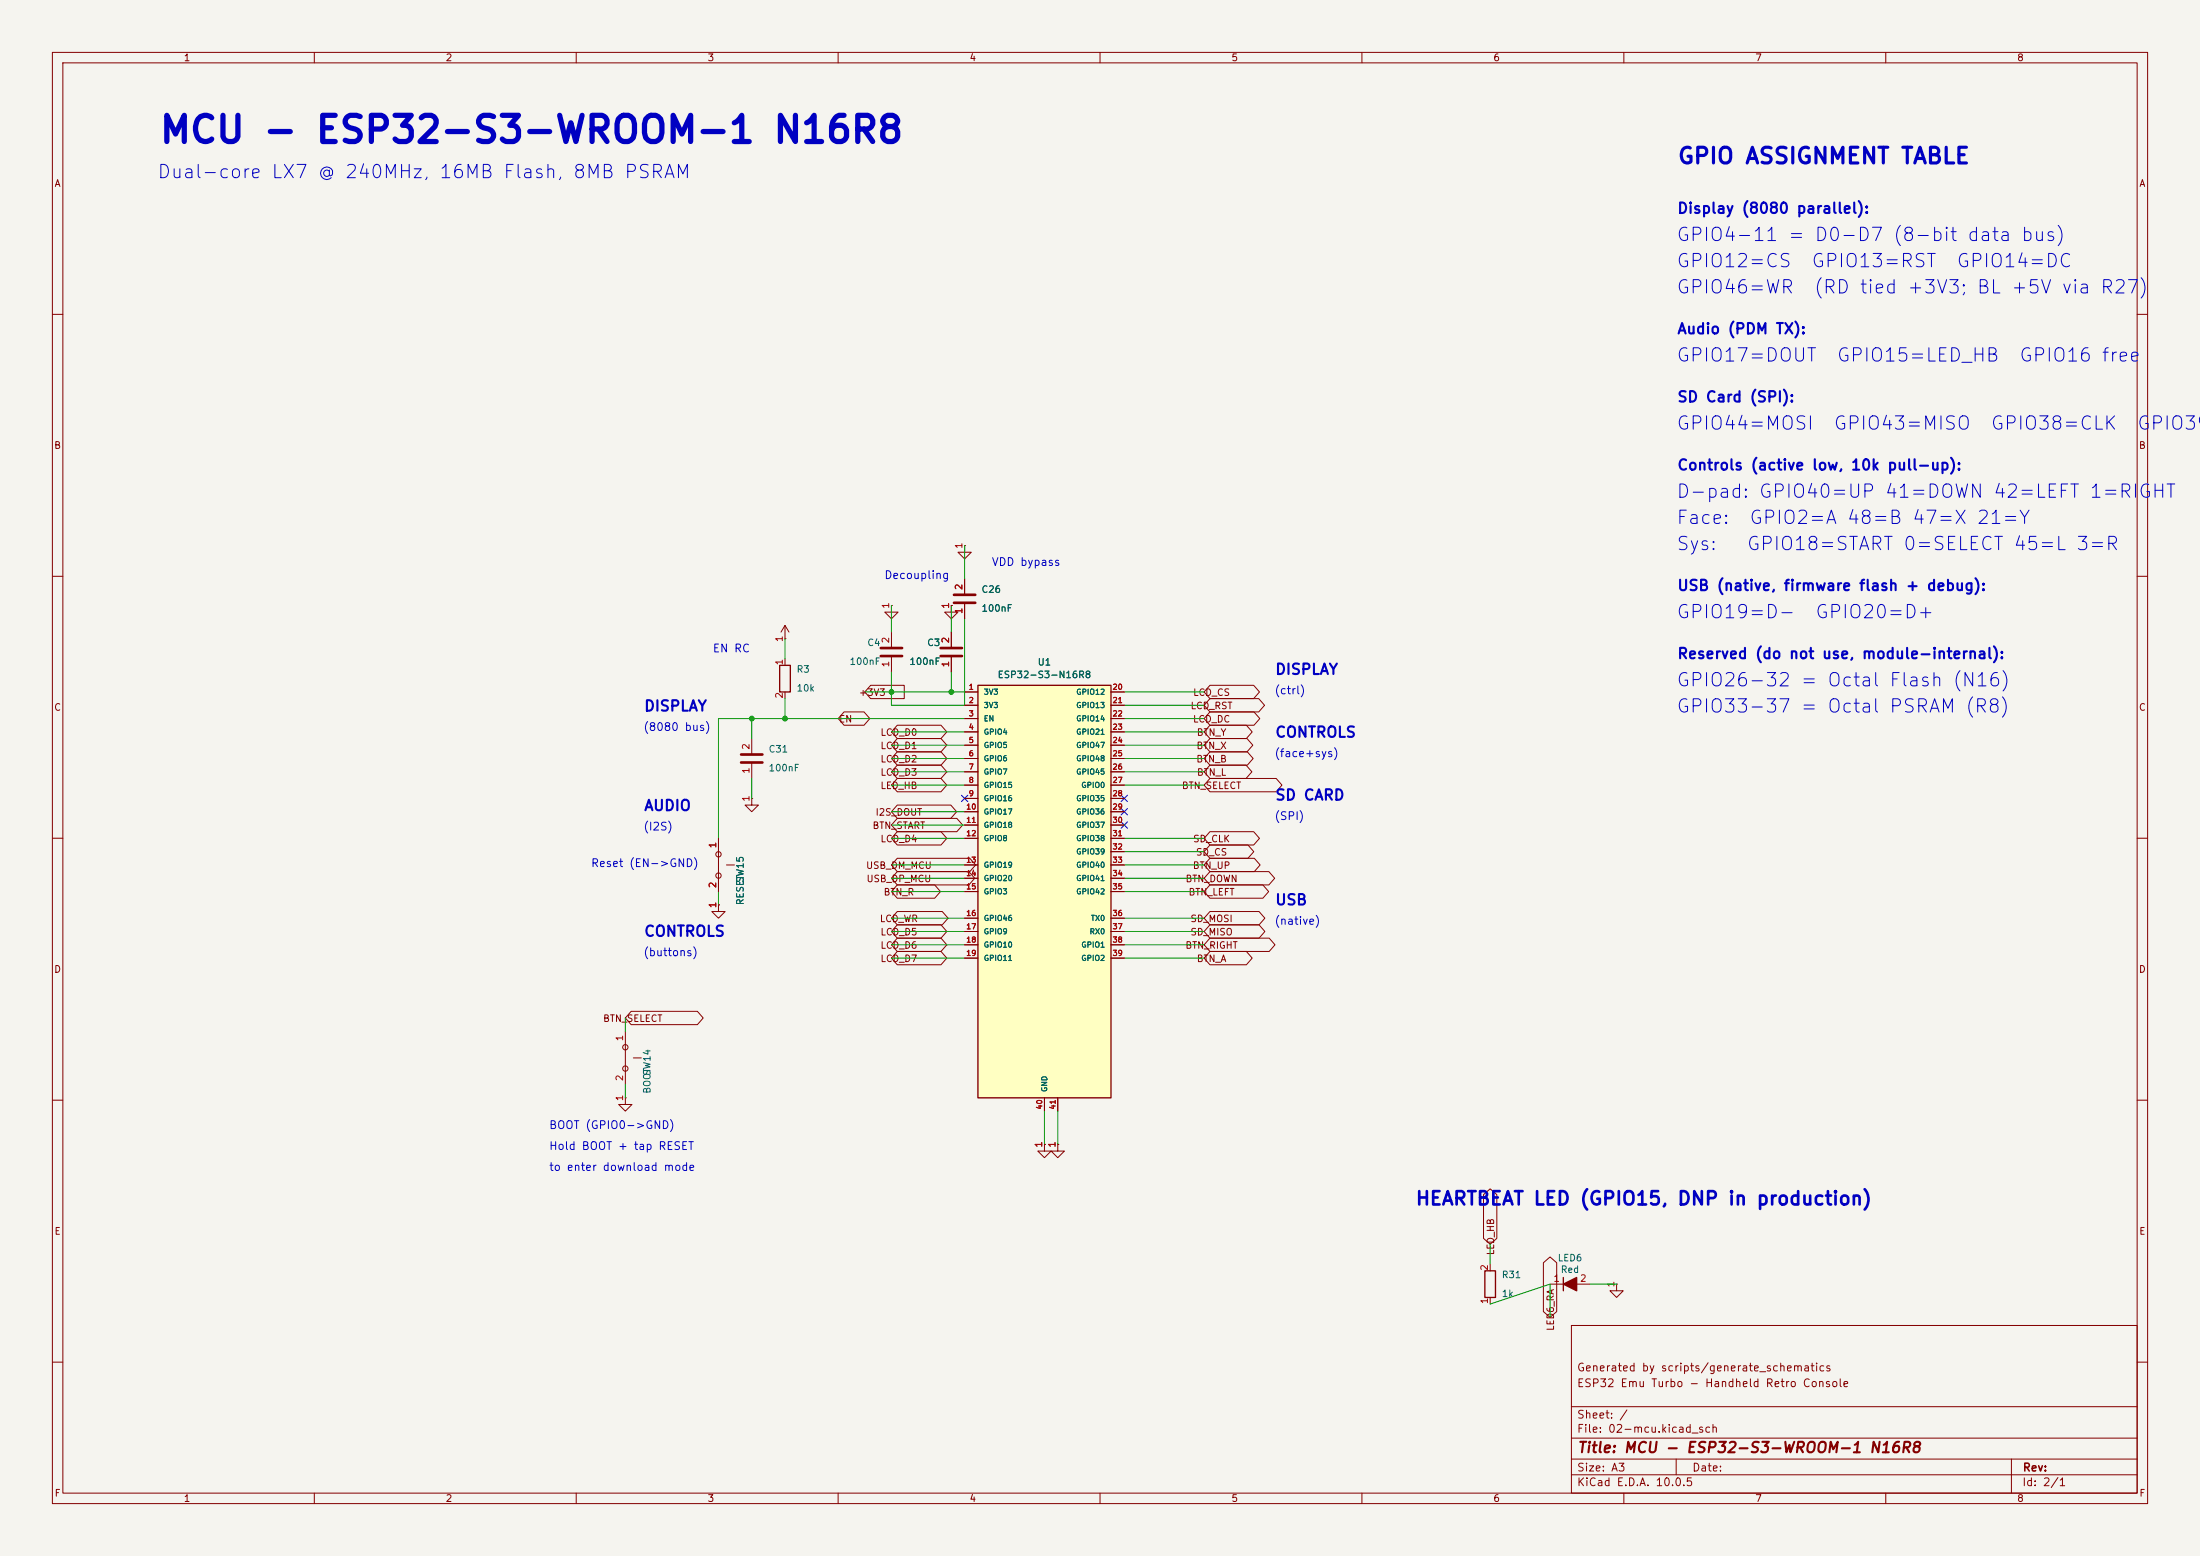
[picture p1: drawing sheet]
<svg xmlns="http://www.w3.org/2000/svg" width="420mm" height="297mm" viewBox="0 0 420 297" stroke-linecap="round" stroke-linejoin="round" font-family="sans-serif">
<path d="M0 0h420v297h-420z" fill="#f5f4ef" stroke="#f5f4ef" stroke-width=".19"/>
<g fill="none" stroke="#840000" stroke-width=".19">
<path d="M10 10h400v277h-400zM12 12h396v273h-396zM60 10v2M110 10v2M160 10v2M210 10v2M260 10v2M310 10v2M360 10v2M10 60h2M408 60h2M10 110h2"/>
<path d="M408 110h2M181.6 120.7v3M181.6 125.2v3.1M10 160h2M408 160h2M10 210h2M408 210h2M300 253h108v32h-108zM10 260h2M300 278.5h108M300 274.5h108M300 268.5h108"/>
<path d="M320 278.5v3M384 278.5v6.5M408 260h2M60 285v2M110 285v2M160 285v2M210 285v2M260 285v2M300 281.5h108M310 285v2M360 285v2"/>
</g>
<path d="M179.6 125.2h4M179.6 123.7h4" fill="none" stroke="#840000" stroke-width=".51"/>
<path d="M186.7 130.8h25.4v78.8h-25.4z" fill="#ffffc2"/>
<path d="M148.8 127h2.1v5.1h-2.1zM186.7 130.8h25.4v78.8h-25.4zM283.5 242.6h2v5h-2zM298.4 243.8v2.6" fill="none" stroke="#840000" stroke-width=".25"/>
<g fill="none" stroke="#840000" stroke-width=".19">
<path d="M149.9 119.4l-.8 1.3M149.9 119.4l.7 1.3M149.9 119.4v2.5M170.2 115.6v1.2h1.2l-1.2 1.3-1.3-1.3h1.3M170.2 115.6h.1M181.6 115.6v1.2h1.3l-1.3 1.3-1.3-1.3h1.3M181.6 115.6h.1M184.1 104.1v1.3h1.3l-1.3 1.3-1.2-1.3h1.2M184.1 104.1h.1M184.1 110.5v3M184.1 115.1v3M149.9 121.9h.1"/>
<path d="M149.9 125.7v1.3M149.9 132.1v1.3M161.1 135.9h3.8l1.2 1.3-1.2 1.2h-3.8l-1.1-1.2zM166.2 130.8h6.4v2.6h-6.4l-1.1-1.3zM170.2 120.7v3M170.2 125.2v3.1M171.3 138.4h8.3l1.2 1.3-1.2 1.3h-8.3l-1.1-1.3zM181.6 120.7v3M181.6 125.2v3.1M184.1 132.1h2.6M184.1 134.6h2.6M184.1 137.2h2.6"/>
<path d="M184.1 139.7h2.6M212.1 132.1h2.5M212.1 134.6h2.5M212.1 137.2h2.5M212.1 139.7h2.5M231 133.3h9.3l1.1 1.3-1.1 1.3h-9.3l-1.1-1.3zM231 138.4h6.9l1.2 1.3-1.2 1.3h-6.9l-1.1-1.3zM231 130.8h8.3l1.1 1.3-1.1 1.3h-8.3l-1.1-1.3zM231 135.9h8.4l1.1 1.3-1.1 1.2h-8.4l-1.1-1.2zM143.5 152.4v1.3h1.3l-1.3 1.2-1.3-1.2h1.3M143.5 152.4h.1M143.5 141v3"/>
<path d="M143.5 145.5v3.1M171.3 158.7h8.3l1.2 1.3-1.2 1.3h-8.3l-1.1-1.3zM171.3 156.2h11.4l1.1 1.3-1.1 1.3h-11.4l-1.1-1.3zM171.3 153.7h10.2l1.1 1.2-1.1 1.3h-10.2l-1.1-1.3zM171.3 148.6h8.3l1.2 1.3-1.2 1.2h-8.3l-1.1-1.2zM171.3 146h8.3l1.2 1.3-1.2 1.3h-8.3l-1.1-1.3zM171.3 141h8.3l1.2 1.2-1.2 1.3h-8.3l-1.1-1.3zM171.3 143.5h8.3l1.2 1.3-1.2 1.3h-8.3l-1.1-1.3zM184.1 142.2h2.6M184.1 144.8h2.6M184.1 147.3h2.6M184.1 149.9h2.6"/>
<path d="M184.1 152.4h2.6M184.1 154.9h2.6M184.1 157.5h2.6M212.1 142.2h2.5M212.1 144.8h2.5M212.1 147.3h2.5M212.1 149.9h2.5M212.1 152.4h2.5M212.1 154.9h2.5M212.1 157.5h2.5M231 158.7h8.3l1.1 1.3-1.1 1.3h-8.3l-1.1-1.3zM231 148.6h12.6l1.1 1.3-1.1 1.2h-12.6l-1.1-1.2z"/>
<path d="M231 143.5h7.1l1.1 1.3-1.1 1.3h-7.1l-1.1-1.3zM231 146h6.9l1.1 1.3-1.1 1.3h-6.9l-1.1-1.3zM231 141h7.1l1.1 1.2-1.1 1.3h-7.1l-1.1-1.3zM137.2 172.7v1.3h1.2l-1.2 1.3-1.3-1.3h1.3M137.2 172.7h.1M137.2 160v10.2M138.7 165.1h1.5M171.3 163.8h13.8l1.2 1.3-1.2 1.3h-13.8l-1.1-1.3zM171.3 168.9h7.1l1.1 1.3-1.1 1.3h-7.1l-1.1-1.3zM171.3 166.4h13.7l1.1 1.2-1.1 1.3h-13.7l-1.1-1.3zM171.3 179.1h8.3l1.2 1.2-1.2 1.3h-8.3l-1.1-1.3zM171.3 176.5h8.3l1.2 1.3-1.2 1.3h-8.3l-1.1-1.3z"/>
<path d="M171.3 174h8.6l1.1 1.3-1.1 1.2h-8.6l-1.1-1.2zM184.1 160h2.6M184.1 165.1h2.6M184.1 167.6h2.6M184.1 170.2h2.6M184.1 175.3h2.6M184.1 177.8h2.6M212.1 160h2.5M212.1 165.1h2.5M212.1 167.6h2.5M212.1 170.2h2.5M212.1 175.3h2.5"/>
<path d="M212.1 177.8h2.5M212.1 162.6h2.5M231 179.1h11.3l1.1 1.2-1.1 1.3h-11.3l-1.1-1.3zM231 161.3h7.2l1.2 1.3-1.2 1.2h-7.2l-1.1-1.2zM231 163.8h8.5l1.1 1.3-1.1 1.3h-8.5l-1.1-1.3zM231 166.4h11.2l1.1 1.2-1.1 1.3h-11.2l-1.1-1.3zM231 168.9h10.1l1.1 1.3-1.1 1.3h-10.1l-1.1-1.3zM231 174h9.4l1.1 1.3-1.1 1.2h-9.4l-1.1-1.2zM231 176.5h9.4l1.1 1.3-1.1 1.3h-9.4l-1.1-1.3zM119.4 196.9v10.1M120.5 193h12.6l1.1 1.3-1.1 1.3h-12.6l-1.1-1.3zM171.3 181.6h8.3l1.2 1.3-1.2 1.3h-8.3l-1.1-1.3z"/>
<path d="M184.1 180.3h2.6M184.1 182.9h2.6M212.1 180.3h2.5M212.1 182.9h2.5M231 181.6h6.9l1.2 1.3-1.2 1.3h-6.9l-1.1-1.3zM119.4 209.6v1.2h1.2l-1.2 1.3-1.3-1.3h1.3M119.4 209.6h.1M120.9 201.9h1.5M199.4 218.4v1.3h1.3l-1.3 1.3-1.3-1.3h1.3M199.4 218.4h.1M199.4 209.6v2.5M201.9 218.4v1.3h1.3l-1.3 1.3-1.2-1.3h1.2"/>
<path d="M201.9 218.4h.1M201.9 209.6v2.5M283.2 228l1.3-1.1 1.3 1.1v8.4l-1.3 1.1-1.3-1.1zM284.5 241.3v1.3M284.5 247.6v1.3M294.6 241l1.3-1.1 1.3 1.1v9.3l-1.3 1.2-1.3-1.2zM295.9 245.1h2.5M301 245.1h2.5M308.6 245.1v1.3h1.3l-1.3 1.2-1.3-1.2h1.3M308.6 245.1h.1"/>
<circle cx="137.2" cy="163.1" r=".51"/>
<circle cx="137.2" cy="167.1" r=".51"/>
<circle cx="119.4" cy="199.9" r=".51"/>
<circle cx="119.4" cy="204" r=".51"/>
</g>
<path d="M182.1 115.1h4.1M182.1 113.5h4.1M168.1 125.2h4.1M168.1 123.7h4.1M141.5 145.5h4M141.5 144h4" fill="none" stroke="#840000" stroke-width=".51"/>
<path d="M298.4 245.1l2.6-1.3v2.6z" fill="#840000" stroke="#840000" stroke-width=".25"/>
<g fill="none" stroke="#009600" stroke-width=".19">
<path d="M170.2 115.6v5.1M181.6 115.6v5.1M184.1 118.1v16.5h-13.9v-6.3M184.1 104.1v6.4M143.5 137.2v3.8M149.9 121.9v3.8M149.9 133.4v3.8M165.1 132.1h19M170.2 139.7h13.9M181.6 128.3v3.8M184.1 137.2h-46.9v22.8M214.6 134.6h15.3"/>
<path d="M214.6 137.2h15.3M214.6 139.7h15.3M214.6 132.1h15.3M143.5 148.6v3.8M170.2 142.2h13.9M170.2 144.8h13.9M170.2 147.3h13.9M170.2 149.9h13.9M170.2 154.9h13.9M170.2 157.5h13.9M214.6 142.2h15.3M214.6 144.8h15.3"/>
<path d="M214.6 147.3h15.3M214.6 149.9h15.3M137.2 170.2v2.5M170.2 160h13.9M170.2 175.3h13.9M170.2 165.1h13.9M170.2 167.6h13.9M170.2 177.8h13.9M170.2 170.2h13.9M214.6 160h15.3M214.6 162.6h15.3M214.6 175.3h15.3"/>
<path d="M214.6 165.1h15.3M214.6 167.6h15.3M214.6 177.8h15.3M214.6 170.2h15.3M119.4 194.3v2.6M170.2 180.3h13.9M170.2 182.9h13.9M214.6 180.3h15.3M214.6 182.9h15.3M119.4 207v2.6M199.4 212.1v6.3M201.9 212.1v6.3"/>
<path d="M284.5 237.5v3.8M284.5 248.9l11.4-3.8v6.4M303.5 245.1h5.1"/>
</g>
<path d="M183.5 151.8l1.3 1.2M184.8 151.8l-1.3 1.2M214 156.9l1.2 1.2M214 154.3l1.2 1.2M214 151.8l1.2 1.2M215.2 156.9l-1.2 1.2M215.2 154.3l-1.2 1.2M215.2 151.8l-1.2 1.2" fill="none" stroke="#000084" stroke-width=".19"/>
<g fill="#009600" stroke="#009600" stroke-width=".19">
<circle cx="170.2" cy="132.1" r=".46"/>
<circle cx="181.6" cy="132.1" r=".46"/>
<circle cx="149.9" cy="137.2" r=".46"/>
<circle cx="143.5" cy="137.2" r=".46"/>
</g>
<text font-size="5" fill="#0000c2" x="30.2" y="28.5">MCU - ESP32-S3-WROOM-1 N16R8</text>
<text font-size="3" fill="#0000c2" x="320.1" y="32">GPIO ASSIGNMENT TABLE</text>
<g font-size="2.5" fill="#0000c2">
<text x="29.8" y="34.7">Dual-core LX7 @ 240MHz, 16MB Flash, 8MB PSRAM</text>
<text x="319.8" y="46.7">GPIO4-11 = D0-D7 (8-bit data bus)</text>
<text x="319.8" y="51.7">GPIO12=CS</text>
<text x="345.6" y="51.7">GPIO13=RST</text>
<text x="373.3" y="51.7">GPIO14=DC</text>
<text x="319.8" y="56.7">GPIO46=WR</text>
<text x="346.1" y="56.7">(RD tied +3V3; BL +5V via R27)</text>
<text x="319.8" y="69.7">GPIO17=DOUT</text>
<text x="350.4" y="69.7">GPIO15=LED_HB</text>
<text x="385.3" y="69.7">GPIO16 free</text>
<text x="319.8" y="82.7">GPIO44=MOSI</text>
<text x="349.8" y="82.7">GPIO43=MISO</text>
<text x="379.8" y="82.7">GPIO38=CLK</text>
<text x="407.8" y="82.7">GPIO39</text>
<text x="319.8" y="95.7">D-pad: GPIO40=UP 41=DOWN 42=LEFT 1=RIGHT</text>
<text x="319.8" y="100.7">Face:</text>
<text x="333.8" y="100.7">GPIO2=A 48=B 47=X 21=Y</text>
<text x="319.8" y="105.7">Sys:</text>
<text x="333.3" y="105.7">GPIO18=START 0=SELECT 45=L 3=R</text>
<text x="319.8" y="118.7">GPIO19=D-</text>
<text x="346.3" y="118.7">GPIO20=D+</text>
<text x="319.8" y="131.7">GPIO26-32 = Octal Flash (N16)</text>
<text x="319.8" y="136.7">GPIO33-37 = Octal PSRAM (R8)</text>
<text x="270.1" y="230.7">HEARTBEAT LED (GPIO15, DNP in production)</text>
</g>
<g font-size="2" fill="#0000c2">
<text x="320.1" y="41.3">Display (8080 parallel):</text>
<text x="320.1" y="64.3">Audio (PDM TX):</text>
<text x="320.1" y="77.3">SD Card (SPI):</text>
<text x="320.1" y="90.3">Controls (active low, 10k pull-up):</text>
<text x="320.1" y="113.3">USB (native, firmware flash + debug):</text>
<text x="243.3" y="129.3">DISPLAY</text>
<text x="320.1" y="126.3">Reserved (do not use, module-internal):</text>
<text x="122.8" y="136.3">DISPLAY</text>
<text x="243.3" y="141.3">CONTROLS</text>
<text x="122.8" y="155.3">AUDIO</text>
<text x="243.3" y="153.3">SD CARD</text>
<text x="243.3" y="173.3">USB</text>
<text x="122.8" y="179.3">CONTROLS</text>
</g>
<text font-size="2" fill="#840000" x="301" y="277.8">Title: MCU - ESP32-S3-WROOM-1 N16R8</text>
<g font-size="1.5" fill="#0000c2">
<text x="168.7" y="110.9">Decoupling</text>
<text x="189.2" y="108.4">VDD bypass</text>
<text x="136" y="124.9">EN RC</text>
<text x="243.2" y="132.9">(ctrl)</text>
<text x="122.7" y="139.9">(8080 bus)</text>
<text x="243.2" y="144.9">(face+sys)</text>
<text x="122.7" y="158.9">(I2S)</text>
<text x="243.2" y="156.9">(SPI)</text>
<text x="112.7" y="165.9">Reset (EN-&gt;GND)</text>
<text x="243.2" y="176.9">(native)</text>
<text x="122.7" y="182.9">(buttons)</text>
<text x="104.7" y="215.9">BOOT (GPIO0-&gt;GND)</text>
<text x="104.7" y="219.9">Hold BOOT + tap RESET</text>
<text x="104.7" y="223.9">to enter download mode</text>
</g>
<g font-size="1.5" fill="#840000">
<text x="300.9" y="262.1">Generated by scripts/generate_schematics</text>
<text x="300.9" y="265.1">ESP32 Emu Turbo - Handheld Retro Console</text>
<text x="300.9" y="273.8">File: 02-mcu.kicad_sch</text>
<text x="300.9" y="271.1">Sheet: /</text>
<text x="300.9" y="281.2">Size: A3</text>
<text x="322.9" y="281.2">Date:</text>
<text x="386" y="281.2">Rev:</text>
<text x="300.9" y="284">KiCad E.D.A. 10.0.5</text>
<text x="385.9" y="284">Id: 2/1</text>
</g>
<g font-size="1.3" fill="#840000">
<text x="35" y="12">1</text>
<text x="85" y="12">2</text>
<text x="135" y="12">3</text>
<text x="185" y="12">4</text>
<text x="235" y="12">5</text>
<text x="285" y="12">6</text>
<text x="335" y="12">7</text>
<text x="385" y="12">8</text>
<text x="10.3" y="36">A</text>
<text x="408.3" y="36">A</text>
<text x="10.2" y="86">B</text>
<text x="408.2" y="86">B</text>
<text x="10.2" y="136">C</text>
<text x="163.9" y="133.1">+3V3</text>
<text x="227.2" y="135.7">LCD_RST</text>
<text x="227.7" y="133.1">LCD_CS</text>
<text x="408.2" y="136">C</text>
<text x="160.1" y="138.2">EN</text>
<text x="168" y="140.8">LCD_D0</text>
<text x="168" y="143.3">LCD_D1</text>
<text x="227.6" y="138.2">LCD_DC</text>
<text x="228.3" y="143.3">BTN_X</text>
<text x="228.4" y="140.8">BTN_Y</text>
<text x="168" y="148.4">LCD_D3</text>
<text x="168" y="145.8">LCD_D2</text>
<text x="228.3" y="145.8">BTN_B</text>
<text x="228.4" y="148.4">BTN_L</text>
<text x="167" y="156">I2S_DOUT</text>
<text x="168" y="150.9">LED_HB</text>
<text x="225.5" y="150.9">BTN_SELECT</text>
<text x="166.5" y="158.5">BTN_START</text>
<text x="168" y="161.1">LCD_D4</text>
<text x="227.7" y="161.1">SD_CLK</text>
<text x="165.2" y="166.2">USB_DM_MCU</text>
<text x="227.6" y="166.2">BTN_UP</text>
<text x="228.2" y="163.6">SD_CS</text>
<text x="165.3" y="168.7">USB_DP_MCU</text>
<text x="168.6" y="171.2">BTN_R</text>
<text x="226.2" y="168.7">BTN_DOWN</text>
<text x="226.8" y="171.2">BTN_LEFT</text>
<text x="167.9" y="176.3">LCD_WR</text>
<text x="168" y="178.9">LCD_D5</text>
<text x="227.2" y="176.3">SD_MOSI</text>
<text x="227.2" y="178.9">SD_MISO</text>
<text x="10.2" y="186">D</text>
<text x="168" y="183.9">LCD_D7</text>
<text x="168" y="181.4">LCD_D6</text>
<text x="226.2" y="181.4">BTN_RIGHT</text>
<text x="228.4" y="183.9">BTN_A</text>
<text x="408.2" y="186">D</text>
<text x="115" y="195.4">BTN_SELECT</text>
<text x="10.3" y="236">E</text>
<text x="285.5" y="239.7" transform="rotate(-90 285.5 239.7)">LED_HB</text>
<text x="408.3" y="236">E</text>
<text x="297" y="254.1" transform="rotate(-90 297 254.1)">LED6_RA</text>
<text x="10.3" y="286">F</text>
<text x="35" y="287">1</text>
<text x="85" y="287">2</text>
<text x="135" y="287">3</text>
<text x="185" y="287">4</text>
<text x="235" y="287">5</text>
<text x="285" y="287">6</text>
<text x="335" y="287">7</text>
<text x="385" y="287">8</text>
<text x="408.3" y="286">F</text>
</g>
<g font-size="1.3" fill="#a90000">
<text x="184" y="104.9" transform="rotate(-90 184 104.9)">1</text>
<text x="184" y="112.7" transform="rotate(-90 184 112.7)">2</text>
<text x="170" y="116.3" transform="rotate(-90 170 116.3)">1</text>
<text x="181.5" y="116.3" transform="rotate(-90 181.5 116.3)">1</text>
<text x="184" y="117.3" transform="rotate(-90 184 117.3)">1</text>
<text x="149.7" y="122.7" transform="rotate(-90 149.7 122.7)">1</text>
<text x="170" y="122.9" transform="rotate(-90 170 122.9)">2</text>
<text x="181.5" y="122.9" transform="rotate(-90 181.5 122.9)">2</text>
<text x="149.7" y="127.1" transform="rotate(-90 149.7 127.1)">1</text>
<text x="170" y="127.5" transform="rotate(-90 170 127.5)">1</text>
<text x="181.5" y="127.5" transform="rotate(-90 181.5 127.5)">1</text>
<text x="149.7" y="133.4" transform="rotate(-90 149.7 133.4)">2</text>
<text x="143.4" y="143.2" transform="rotate(-90 143.4 143.2)">2</text>
<text x="143.4" y="147.8" transform="rotate(-90 143.4 147.8)">1</text>
<text x="143.4" y="153.1" transform="rotate(-90 143.4 153.1)">1</text>
<text x="137" y="162" transform="rotate(-90 137 162)">1</text>
<text x="137" y="173.5" transform="rotate(-90 137 173.5)">1</text>
<text x="137" y="169.6" transform="rotate(-90 137 169.6)">2</text>
<text x="119.2" y="198.9" transform="rotate(-90 119.2 198.9)">1</text>
<text x="119.2" y="206.5" transform="rotate(-90 119.2 206.5)">2</text>
<text x="119.2" y="210.3" transform="rotate(-90 119.2 210.3)">1</text>
<text x="199.3" y="219.2" transform="rotate(-90 199.3 219.2)">1</text>
<text x="201.8" y="219.2" transform="rotate(-90 201.8 219.2)">1</text>
<text x="284.3" y="242.7" transform="rotate(-90 284.3 242.7)">2</text>
<text x="296.4" y="245">1</text>
<text x="301.5" y="245">2</text>
<text x="308.5" y="245.8" transform="rotate(-90 308.5 245.8)">1</text>
<text x="284.3" y="249" transform="rotate(-90 284.3 249)">1</text>
</g>
<g font-size="1.3" fill="#006464">
<text x="187.3" y="113.5">C26</text>
<text x="187.3" y="117.1">100nF</text>
<text x="165.5" y="123.6">C4</text>
<text x="176.9" y="123.6">C3</text>
<text x="152" y="128.7">R3</text>
<text x="162.1" y="127.2">100nF</text>
<text x="173.5" y="127.2">100nF</text>
<text x="190.3" y="129.7">ESP32-S3-N16R8</text>
<text x="198" y="127.3">U1</text>
<text x="152" y="132.3">10k</text>
<text x="146.6" y="143.9">C31</text>
<text x="146.6" y="147.5">100nF</text>
<text x="142.3" y="172.9" transform="rotate(-90 142.3 172.9)">RESET</text>
<text x="142.3" y="168.6" transform="rotate(-90 142.3 168.6)">SW15</text>
<text x="124.5" y="208.9" transform="rotate(-90 124.5 208.9)">BOOT</text>
<text x="124.5" y="205.4" transform="rotate(-90 124.5 205.4)">SW14</text>
<text x="286.6" y="244.3">R31</text>
<text x="297.3" y="241.1">LED6</text>
<text x="297.8" y="243.3">Red</text>
<text x="286.6" y="247.9">1k</text>
</g>
<g font-size="1" fill="#a90000">
<text x="184.8" y="131.9">1</text>
<text x="212.3" y="131.9">20</text>
<text x="184.8" y="134.4">2</text>
<text x="184.8" y="137">3</text>
<text x="212.3" y="134.4">21</text>
<text x="212.3" y="137">22</text>
<text x="184.8" y="139.5">4</text>
<text x="184.8" y="142.1">5</text>
<text x="212.3" y="139.5">23</text>
<text x="212.3" y="142.1">24</text>
<text x="184.8" y="144.6">6</text>
<text x="184.8" y="147.1">7</text>
<text x="184.8" y="149.7">8</text>
<text x="212.3" y="144.6">25</text>
<text x="212.3" y="147.1">26</text>
<text x="212.3" y="149.7">27</text>
<text x="184.4" y="154.8">10</text>
<text x="184.8" y="152.2">9</text>
<text x="212.3" y="152.2">28</text>
<text x="212.3" y="154.8">29</text>
<text x="184.4" y="157.3">11</text>
<text x="184.4" y="159.8">12</text>
<text x="212.3" y="157.3">30</text>
<text x="212.3" y="159.8">31</text>
<text x="184.4" y="164.9">13</text>
<text x="184.4" y="167.5">14</text>
<text x="212.3" y="162.4">32</text>
<text x="212.3" y="164.9">33</text>
<text x="212.3" y="167.5">34</text>
<text x="184.4" y="170">15</text>
<text x="212.3" y="170">35</text>
<text x="184.4" y="175.1">16</text>
<text x="184.4" y="177.6">17</text>
<text x="212.3" y="175.1">36</text>
<text x="212.3" y="177.6">37</text>
<text x="184.4" y="180.2">18</text>
<text x="184.4" y="182.7">19</text>
<text x="212.3" y="180.2">38</text>
<text x="212.3" y="182.7">39</text>
<text x="199.2" y="211.9" transform="rotate(-90 199.2 211.9)">40</text>
<text x="201.7" y="211.9" transform="rotate(-90 201.7 211.9)">41</text>
</g>
<g font-size="1" fill="#006464">
<text x="187.7" y="132.8">3V3</text>
<text x="187.7" y="135.4">3V3</text>
<text x="187.7" y="137.9">EN</text>
<text x="205.4" y="132.8">GPIO12</text>
<text x="205.4" y="135.4">GPIO13</text>
<text x="205.4" y="137.9">GPIO14</text>
<text x="187.7" y="140.5">GPIO4</text>
<text x="187.7" y="143">GPIO5</text>
<text x="205.4" y="140.5">GPIO21</text>
<text x="205.4" y="143">GPIO47</text>
<text x="187.7" y="145.5">GPIO6</text>
<text x="187.7" y="148.1">GPIO7</text>
<text x="205.4" y="145.5">GPIO48</text>
<text x="205.4" y="148.1">GPIO45</text>
<text x="187.7" y="150.6">GPIO15</text>
<text x="187.7" y="153.2">GPIO16</text>
<text x="187.7" y="155.7">GPIO17</text>
<text x="205.4" y="153.2">GPIO35</text>
<text x="205.4" y="155.7">GPIO36</text>
<text x="206.3" y="150.6">GPIO0</text>
<text x="187.7" y="158.2">GPIO18</text>
<text x="187.7" y="160.8">GPIO8</text>
<text x="205.4" y="158.2">GPIO37</text>
<text x="205.4" y="160.8">GPIO38</text>
<text x="187.7" y="165.9">GPIO19</text>
<text x="205.4" y="163.3">GPIO39</text>
<text x="205.4" y="165.9">GPIO40</text>
<text x="187.7" y="168.4">GPIO20</text>
<text x="187.7" y="170.9">GPIO3</text>
<text x="205.4" y="168.4">GPIO41</text>
<text x="205.4" y="170.9">GPIO42</text>
<text x="187.7" y="176">GPIO46</text>
<text x="187.7" y="178.6">GPIO9</text>
<text x="207.9" y="178.6">RX0</text>
<text x="208.2" y="176">TX0</text>
<text x="187.7" y="181.1">GPIO10</text>
<text x="187.7" y="183.6">GPIO11</text>
<text x="206.3" y="181.1">GPIO1</text>
<text x="206.3" y="183.6">GPIO2</text>
<text x="200.2" y="208.5" transform="rotate(-90 200.2 208.5)">GND</text>
</g>
</svg>
